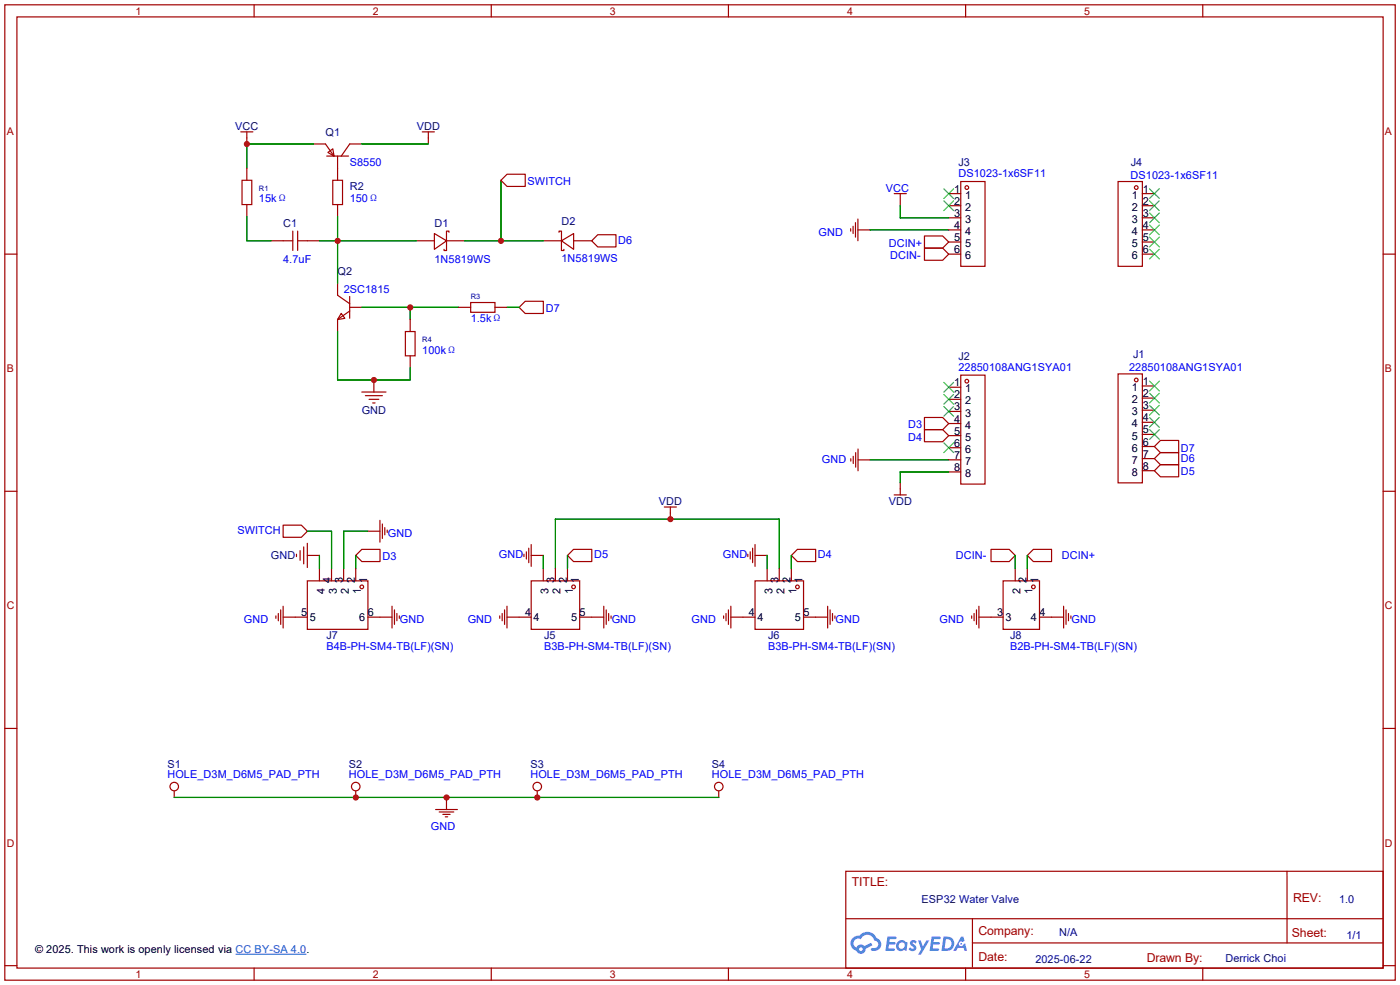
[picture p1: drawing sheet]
<svg xmlns="http://www.w3.org/2000/svg" width="294mm" height="207mm" viewBox="0 0 294 207" stroke-linecap="round" stroke-linejoin="round" font-family="sans-serif">
<g fill="none" stroke="#a10000" stroke-width=".25">
<path d="M1 1h291.9v204.7h-291.9zM3.6 3.6h286.7v199.6h-286.7zM53.3 1v2.6M103.1 1v2.6M152.9 1v2.6M202.7 1v2.6M252.5 1v2.6M1 53.3h2.6M290.3 53.3h2.6M1 103.1h2.6M290.3 103.1h2.6M1 152.9h2.6"/>
<path d="M290.3 152.9h2.6M177.5 182.9h112.8v20.3h-112.8zM177.6 192.8h112.6M204.1 197.9h86.1M204.1 192.8v10.2M270.2 182.9v15M1 202.7h2.6M53.3 203.2v2.5M103.1 203.2v2.5M152.9 203.2v2.5M202.7 203.2v2.5M252.5 203.2v2.5"/>
<path d="M290.3 202.7h2.6"/>
</g>
<g fill="#5487ff">
<path d="M191.2 197.5l.5-.2 .4 .1 .3 .3-.2 .4a.33 .33 0 0 0-.3-.3 .33 .33 0 0 0-.4 .1l.1 .1a.87 .87 0 0 1 .7 .7 .87 .87 0 0 1-.3 .8 1.04 1.04 0 0 1-1.3-.3l.3-.4 .6 .3 .2-.1v-.1a.89 .89 0 0 1-.6-1.4z" fill-rule="evenodd"/>
<path d="M192.7 197.4h.6l.4 1.3 .8-1.3h.6l-1.8 3h-.6l.7-1.1z" fill-rule="evenodd"/>
<path d="M186.3 196.6h1.6l.3 .1-.1 .4h-1.3l-.1 .6h1.1l.2 .3-.3 .3h-1.1l-.1 .8h1.2l.1 .2-.1 .3h-1.8z" fill-rule="evenodd"/>
<path d="M195.6 196.6h1.6l.3 .1-.1 .4h-1.3l-.1 .6h1.1l.2 .3-.3 .3h-1.1l-.1 .8h1.2l.1 .2-.1 .2-1.9 .1z" fill-rule="evenodd"/>
<path d="M198 196.6l-.4 3h1a1.52 1.52 0 0 0 1.7-1.5 1.52 1.52 0 0 0-1.8-1.5zM198.6 197.1a1.03 1.03 0 0 1 1.1 1.2 1.03 1.03 0 0 1-1.4 .8z" fill-rule="evenodd"/>
<path d="M201.7 196.6h.5l.3 .9-.5 .2a.5 .5 0 0 0-.7 .2 .5 .5 0 0 0 .3 .7 .5 .5 0 0 0 .6-.4l.4-.2 .4 1.6h-.6l-.1-.6h-1.2l-.4 .6h-.6z" fill-rule="evenodd"/>
<path d="M201.6 198h.3v.2h-.3z" fill-rule="evenodd"/>
<path d="M188.4 197.8a1.1 1.1 0 0 0-.1 1.5 1.1 1.1 0 0 0 1.5 .1l.5 .2 .2-1.7-.4-.2a1.04 1.04 0 0 0-1.7 .1zM188.6 198.5a.67 .67 0 0 1 1.3 0 .67 .67 0 0 1-1.3 0z" fill-rule="evenodd"/>
<path d="M179 196.9a1.58 1.58 0 0 0 .8 2.7 1.02 1.02 0 0 0 1.1 .6 1.02 1.02 0 0 0 .8-1.1l1.4-.7-.3-.5-1.3 .7a1.03 1.03 0 0 0-1.7 .3 .99 .99 0 0 1-.5-1.4 .99 .99 0 0 1 1.4-.3 1.49 1.49 0 0 1 1.5-1 1.49 1.49 0 0 1 1.3 1.2 .82 .82 0 0 1 .8 1.1 .82 .82 0 0 1-1.2 .5l-.3 .1v.3a1.4 1.4 0 0 0 2-.6 1.4 1.4 0 0 0-.8-1.9 2.18 2.18 0 0 0-3.7-.5l-.8 .1zM180.3 199.2a.4 .4 0 0 1 .8 0 .4 .4 0 0 1-.8 0z" fill-rule="evenodd"/>
</g>
<g fill="none" stroke="#a10000" stroke-width=".25">
<path d="M50.5 27.7h2.6M50.8 37.8h2v5.1h-2zM51.8 27.7v2.5M51.8 35.3v2.5M65.8 30.2h2.5l1.8 2.6M68.6 32.8h4.6M68.8 32l1.1-.8 .2 1.6zM69.8 37.8h2.1v5.1h-2.1zM70.9 32.8v5M75.9 30.2h-2.5l-1.8 2.6M88.6 27.7h2.6M89.9 27.7v2.5"/>
<path d="M105.1 37.9l1.3-1.3h3.9v2.5h-3.9zM201.7 38.1h5.1v17.8h-5.1zM234.7 38.1h5.1v17.8h-5.1zM51.8 42.9v2.6M56.9 50.5h4.6M61.5 48.5v4.1M62.5 50.5h4.6M62.5 48.5v4.1M70.9 42.9v2.6M70.9 59.4v2.6l2.5 1.8M87.4 50.5h3.8M91.2 49l2.5 1.5-2.5 1.8z"/>
<path d="M93.7 50.5h3.8M93.7 50.5v2.1h-.5v-.3M94.2 48.8v-.3h-.5v2.1M114 50.5h3.8M117.3 48.8v-.3h.6v2.1M117.8 50.5l2.6-1.5v3.3zM117.8 50.5v2.1h.6v-.3M120.4 50.5h3.8M125.5 49.3h3.8v2.5h-3.8l-1.3-1.2zM178.6 48v.5M179.1 47.5v1.5M179.6 46.7v3.1"/>
<path d="M180.1 46v4.5M180.1 48.3h2.5M187.7 40.6h2.5M189 40.6v2.6M194 49.5h3.9l1.2 1.3-1.2 1.3h-3.9zM194 52.1h3.9l1.2 1.3-1.2 1.2h-3.9zM199.1 40.6h2.6M199.1 48.3h2.6M199.1 43.2h2.6M199.1 45.7h2.6M199.1 50.8h2.6M199.1 53.3h2.6"/>
<path d="M239.8 40.6h2.5M239.8 48.3h2.5M239.8 43.2h2.5M239.8 45.7h2.5M239.8 50.8h2.5M239.8 53.3h2.5M71.6 65.8l.8 1-1.5 .3zM73.4 64.5h2.5M73.4 62.2v4.6M73.4 65.3l-2.5 1.8v2.5M78.5 79.8v2.5M85.1 69.6h2v5.1h-2z"/>
<path d="M86.1 67.1v2.5M86.1 74.7v2.5M96.3 64.5h2.5M98.8 63.5h5.1v2.1h-5.1zM103.9 64.5h2.5M110.2 63.2h3.8v2.6h-3.8l-1.2-1.3zM201.7 78.7h5.1v22.9h-5.1zM234.7 78.5h5.1v22.9h-5.1zM75.9 82.3h5.1M76.7 83.1h3.6M77.5 83.8h2M78.2 84.6h.5"/>
<path d="M178.6 96.3v.5M179.1 95.8v1.5M179.6 95v3.1M180.1 96.5h2.5M180.1 94.3v4.5M194 90.2h3.9l1.2 1.2-1.2 1.3h-3.9zM194 87.6h3.9l1.2 1.3-1.2 1.3h-3.9zM199.1 96.5h2.6M199.1 81.3h2.6M199.1 83.8h2.6M199.1 86.4h2.6M199.1 88.9h2.6"/>
<path d="M199.1 91.4h2.6M199.1 94h2.6M199.1 99.1h2.6M239.8 81h2.5M239.8 83.6h2.5M239.8 86.1h2.5M239.8 88.6h2.5M239.8 91.2h2.5M239.8 93.7h2.5M239.8 96.3h2.5M239.8 98.8h2.5M242.3 96.3l1.3-1.3h3.8v2.5h-3.8z"/>
<path d="M243.6 97.5h3.8v2.6h-3.8l-1.3-1.3zM243.6 92.5h3.8v2.5h-3.8l-1.3-1.3zM59.4 110.2h3.9l1.2 1.3-1.2 1.3h-3.9zM62.2 116.3v.5M63 115.6v2M63.8 114.8v3.6M64.5 116.6h2.6M64.5 114v5.1M67.1 119.4v2.5M69.6 119.4v2.5M72.1 119.4v2.5M74.7 116.6l1.2-1.3h3.9v2.6h-3.9z"/>
<path d="M74.7 119.4v2.5M77.2 111.5h2.6M79.8 109.2v4.6M80.3 110v3M80.8 110.7v1.6M81.3 111.3v.5M110 116.3v.5M110.5 115.8v1.5M111 115.1v3M111.5 116.6h2.5M111.5 114.3v4.6M114 119.4v2.5"/>
<path d="M116.6 119.4v2.5M119.1 119.4v2.5M120.4 115.3h3.8v2.6h-3.8l-1.3-1.3zM139.4 106.4h2.6M140.7 106.4v2.6M157 116.3v.5M157.5 115.8v1.5M158 115.1v3M158.5 116.6h2.5M158.5 114.3v4.6M161 119.4v2.5M163.6 119.4v2.5"/>
<path d="M166.1 119.4v2.5M167.4 115.3h3.8v2.6h-3.8l-1.3-1.3zM187.7 103.9h2.5M189 101.3v2.6M208 115.3h3.8l1.3 1.3-1.3 1.3h-3.8zM213.1 119.4v2.5M215.6 119.4v2.5M216.9 115.3h3.8v2.6h-3.8l-1.3-1.3zM57.9 129.3v.5M58.4 128.8v1.5M58.9 128v3.1M59.4 129.5h5.1"/>
<path d="M59.4 127.3v4.5M64.5 121.9h12.7v10.2h-12.7zM77.2 129.5h5.1M82.3 127.3v4.5M82.8 128v3.1M83.3 128.8v1.5M83.8 129.3v.5M104.9 129.3v.5M105.4 128.8v1.5M105.9 128v3.1M106.4 129.5h5.1M106.4 127.3v4.5"/>
<path d="M111.5 121.9h10.2v10.2h-10.2zM121.7 129.5h5M126.7 127.3v4.5M127.3 128v3.1M127.8 128.8v1.5M128.3 129.3v.5M151.9 129.3v.5M152.4 128.8v1.5M152.9 128v3.1M153.4 129.5h5.1M153.4 127.3v4.5M158.5 121.9h10.2v10.2h-10.2z"/>
<path d="M168.6 129.5h5.1M173.7 127.3v4.5M174.2 128v3.1M174.7 128.8v1.5M175.3 129.3v.5M204 129.3v.5M204.5 128.8v1.5M205 128v3.1M205.5 129.5h5.1M205.5 127.3v4.5M210.6 121.9h7.6v10.2h-7.6zM218.2 129.5h5.1"/>
<path d="M223.3 127.3v4.5M223.8 128v3.1M224.3 128.8v1.5M224.8 129.3v.5M36.6 166.1v1.3M74.7 166.1v1.3M91.4 169.9h4.6M92.2 170.4h3M93 170.9h1.5M93.5 171.5h.5M93.7 167.4v2.5M112.8 166.1v1.3"/>
<path d="M150.9 166.1v1.3"/>
<circle cx="202.9" cy="39.4" r=".39"/>
<circle cx="238.5" cy="39.4" r=".39"/>
<circle cx="238.5" cy="79.8" r=".38"/>
<circle cx="202.9" cy="80" r=".39"/>
<circle cx="75.9" cy="123.2" r=".39"/>
<circle cx="120.4" cy="123.2" r=".39"/>
<circle cx="167.4" cy="123.2" r=".39"/>
<circle cx="216.9" cy="123.2" r=".39"/>
<circle cx="36.6" cy="165.1" r=".89"/>
<circle cx="74.7" cy="165.1" r=".89"/>
<circle cx="112.8" cy="165.1" r=".89"/>
<circle cx="150.9" cy="165.1" r=".89"/>
</g>
<g fill="none" stroke="#008700" stroke-width=".25">
<path d="M65.8 30.2h-14v5.1M75.9 30.2h14M105.1 37.8v12.7M51.8 45.5v5h5.1M67.1 50.5h20.3M70.9 45.5v13.9M97.5 50.5h16.5M182.6 48.3h16.5M189 43.2v2.5h10.1M70.9 69.6v10.2h15.2v-2.6M75.9 64.5h20.4M86.1 64.5v2.6"/>
<path d="M106.4 64.5h2.6M182.6 96.5h16.5M199.1 99.1h-10.1v2.2M64.5 111.5h5.1v7.9M67.1 116.6v2.8M74.7 116.6v2.8M77.2 111.5h-5.1v7.9M114 116.6v2.8M116.6 119.4v-10.4h47v10.4M119.1 116.6v2.8M161 116.6v2.8M166.1 116.6v2.8"/>
<path d="M213.1 116.6v2.8M215.6 116.6v2.8M36.6 167.4h114.3"/>
</g>
<g fill="none" stroke="#3c3" stroke-width=".25">
<path d="M198.1 39.6l2.1 2.1M200.2 39.6l-2.1 2.1M241.3 39.6l2 2.1M243.3 39.6l-2 2.1M198.1 42.2l2.1 2M200.2 42.2l-2.1 2M241.3 42.2l2 2M241.3 44.7l2 2M241.3 47.2l2 2.1M241.3 49.8l2 2M241.3 52.3l2 2.1M243.3 42.2l-2 2"/>
<path d="M243.3 44.7l-2 2M243.3 47.2l-2 2.1M243.3 49.8l-2 2M243.3 52.3l-2 2.1M198.1 80.3l2.1 2M198.1 82.8l2.1 2M198.1 85.3l2.1 2.1M198.1 93l2.1 2M200.2 80.3l-2.1 2M200.2 82.8l-2.1 2M200.2 85.3l-2.1 2.1M200.2 93l-2.1 2"/>
<path d="M241.3 80l2 2.1M241.3 82.6l2 2M241.3 85.1l2 2M241.3 87.6l2 2.1M241.3 90.2l2 2M243.3 80l-2 2.1M243.3 82.6l-2 2M243.3 85.1l-2 2M243.3 87.6l-2 2.1M243.3 90.2l-2 2"/>
</g>
<g fill="#c00">
<circle cx="140.7" cy="109" r=".64"/>
<circle cx="74.7" cy="167.4" r=".65"/>
<circle cx="93.7" cy="167.4" r=".65"/>
<circle cx="112.8" cy="167.4" r=".65"/>
<circle cx="86.1" cy="64.5" r=".65"/>
<circle cx="51.8" cy="30.2" r=".64"/>
<circle cx="105.2" cy="50.6" r=".64"/>
<circle cx="78.5" cy="79.8" r=".65"/>
<circle cx="70.9" cy="50.6" r=".65"/>
</g>
<path d="M49.5 200.3h14.8" fill="none" stroke="#06c" stroke-width=".21"/>
<g font-size="2.6" fill="#a00000">
<text x="178.8" y="186">TITLE:</text>
<text x="271.4" y="189.4">REV:</text>
<text x="205.4" y="196.3">Company:</text>
<text x="271.2" y="196.7">Sheet:</text>
<text x="205.4" y="201.8">Date:</text>
<text x="240.7" y="201.9">Drawn By:</text>
</g>
<g font-size="2.3" fill="#000080">
<text x="49.4" y="27.3">VCC</text>
<text x="68.3" y="28.5">Q1</text>
<text x="87.5" y="27.3">VDD</text>
<text x="201.2" y="34.9">J3</text>
<text x="237.3" y="34.9">J4</text>
<text x="73.4" y="40">R2</text>
<text x="59.4" y="47.6">C1</text>
<text x="91.2" y="47.6">D1</text>
<text x="117.9" y="47.3">D2</text>
<text x="70.9" y="57.7">Q2</text>
<text x="201.2" y="75.5">J2</text>
<text x="237.8" y="75.2">J1</text>
<text x="75.9" y="86.9">GND</text>
<text x="138.3" y="106">VDD</text>
<text x="186.5" y="106">VDD</text>
<text x="56.9" y="117.4">GND</text>
<text x="68.5" y="134.2">J7</text>
<text x="114.2" y="134.2">J5</text>
<text x="161.2" y="134.2">J6</text>
<text x="212" y="134.2">J8</text>
<text x="35.1" y="161.1">S1</text>
<text x="73.2" y="161.1">S2</text>
<text x="111.3" y="161.1">S3</text>
<text x="149.4" y="161.1">S4</text>
<text x="193.4" y="189.4">ESP32 Water Valve</text>
<text x="281.1" y="189.6">1.0</text>
<text x="222.3" y="196.5">N/A</text>
<text x="282.6" y="197">1/1</text>
<text x="217.3" y="202.1">2025-06-22</text>
<text x="257.2" y="202">Derrick Choi</text>
</g>
<g font-size="2.3" fill="#00f">
<text x="73.4" y="34.9">S8550</text>
<text x="110.7" y="38.8">SWITCH</text>
<text x="185.9" y="40.3">VCC</text>
<text x="201.2" y="37.2">DS1023-1x6SF11</text>
<text x="237.3" y="37.6">DS1023-1x6SF11</text>
<text x="54.4" y="42.5">15kΩ</text>
<text x="73.4" y="42.5">150Ω</text>
<text x="129.8" y="51.2">D6</text>
<text x="171.8" y="49.5">GND</text>
<text x="186.6" y="51.8">DCIN+</text>
<text x="59.4" y="55.2">4.7uF</text>
<text x="91.2" y="55.2">1N5819WS</text>
<text x="117.9" y="54.9">1N5819WS</text>
<text x="186.9" y="54.4">DCIN-</text>
<text x="72.1" y="61.5">2SC1815</text>
<text x="114.6" y="65.5">D7</text>
<text x="98.8" y="67.6">1.5kΩ</text>
<text x="88.6" y="74.2">100kΩ</text>
<text x="201.2" y="77.8">22850108ANG1SYA01</text>
<text x="237" y="78">22850108ANG1SYA01</text>
<text x="190.6" y="89.9">D3</text>
<text x="190.6" y="92.5">D4</text>
<text x="247.9" y="94.8">D7</text>
<text x="172.5" y="97.1">GND</text>
<text x="247.9" y="99.8">D5</text>
<text x="247.9" y="96.9">D6</text>
<text x="49.8" y="112.2">SWITCH</text>
<text x="81.4" y="112.7">GND</text>
<text x="80.3" y="117.6">D3</text>
<text x="104.7" y="117.1">GND</text>
<text x="124.7" y="117.2">D5</text>
<text x="151.7" y="117.1">GND</text>
<text x="171.7" y="117.2">D4</text>
<text x="200.6" y="117.3">DCIN-</text>
<text x="222.9" y="117.3">DCIN+</text>
<text x="51.2" y="130.8">GND</text>
<text x="84" y="130.8">GND</text>
<text x="98.2" y="130.8">GND</text>
<text x="128.4" y="130.8">GND</text>
<text x="145.2" y="130.8">GND</text>
<text x="175.4" y="130.8">GND</text>
<text x="197.2" y="130.8">GND</text>
<text x="224.9" y="130.8">GND</text>
<text x="68.5" y="136.5">B4B-PH-SM4-TB(LF)(SN)</text>
<text x="114.2" y="136.5">B3B-PH-SM4-TB(LF)(SN)</text>
<text x="161.2" y="136.5">B3B-PH-SM4-TB(LF)(SN)</text>
<text x="212" y="136.5">B2B-PH-SM4-TB(LF)(SN)</text>
<text x="35.1" y="163.4">HOLE_D3M_D6M5_PAD_PTH</text>
<text x="73.2" y="163.4">HOLE_D3M_D6M5_PAD_PTH</text>
<text x="111.3" y="163.4">HOLE_D3M_D6M5_PAD_PTH</text>
<text x="149.4" y="163.4">HOLE_D3M_D6M5_PAD_PTH</text>
<text x="90.4" y="174.2">GND</text>
</g>
<g font-size="2.3">
<text x="200.3" y="40.4">1</text>
<text x="202.6" y="41.7">1</text>
<text x="237.5" y="41.7">1</text>
<text x="239.9" y="40.4">1</text>
<text x="200.3" y="43">2</text>
<text x="200.3" y="45.5">3</text>
<text x="202.6" y="44.3">2</text>
<text x="202.6" y="46.8">3</text>
<text x="237.5" y="44.3">2</text>
<text x="237.5" y="46.8">3</text>
<text x="239.9" y="43">2</text>
<text x="239.9" y="45.5">3</text>
<text x="200.3" y="48.1">4</text>
<text x="200.3" y="50.6">5</text>
<text x="200.3" y="53.1">6</text>
<text x="202.6" y="49.3">4</text>
<text x="202.6" y="51.9">5</text>
<text x="237.5" y="49.3">4</text>
<text x="237.5" y="51.9">5</text>
<text x="239.9" y="48.1">4</text>
<text x="239.9" y="50.6">5</text>
<text x="239.9" y="53.1">6</text>
<text x="202.6" y="54.4">6</text>
<text x="237.5" y="54.4">6</text>
<text x="200.3" y="81.1">1</text>
<text x="200.3" y="83.6">2</text>
<text x="202.6" y="82.4">1</text>
<text x="237.5" y="82.1">1</text>
<text x="239.9" y="80.8">1</text>
<text x="239.9" y="83.4">2</text>
<text x="200.3" y="86.2">3</text>
<text x="200.3" y="88.7">4</text>
<text x="202.6" y="84.9">2</text>
<text x="202.6" y="87.4">3</text>
<text x="202.6" y="90">4</text>
<text x="237.5" y="84.6">2</text>
<text x="237.5" y="87.2">3</text>
<text x="237.5" y="89.7">4</text>
<text x="239.9" y="85.9">3</text>
<text x="239.9" y="88.5">4</text>
<text x="200.3" y="91.2">5</text>
<text x="200.3" y="93.8">6</text>
<text x="202.6" y="92.5">5</text>
<text x="202.6" y="95.1">6</text>
<text x="237.5" y="92.3">5</text>
<text x="237.5" y="94.8">6</text>
<text x="239.9" y="91">5</text>
<text x="239.9" y="93.5">6</text>
<text x="200.3" y="96.3">7</text>
<text x="200.3" y="98.9">8</text>
<text x="202.6" y="97.6">7</text>
<text x="202.6" y="100.1">8</text>
<text x="237.5" y="97.3">7</text>
<text x="237.5" y="99.9">8</text>
<text x="239.9" y="96.1">7</text>
<text x="239.9" y="98.6">8</text>
<text x="68.1" y="124.6" transform="rotate(-90 68.1 124.6)">4</text>
<text x="69.4" y="122.3" transform="rotate(-90 69.4 122.3)">4</text>
<text x="70.7" y="124.6" transform="rotate(-90 70.7 124.6)">3</text>
<text x="72" y="122.3" transform="rotate(-90 72 122.3)">3</text>
<text x="73.2" y="124.6" transform="rotate(-90 73.2 124.6)">2</text>
<text x="74.5" y="122.3" transform="rotate(-90 74.5 122.3)">2</text>
<text x="75.8" y="124.6" transform="rotate(-90 75.8 124.6)">1</text>
<text x="77" y="122.3" transform="rotate(-90 77 122.3)">1</text>
<text x="115.1" y="124.6" transform="rotate(-90 115.1 124.6)">3</text>
<text x="116.4" y="122.3" transform="rotate(-90 116.4 122.3)">3</text>
<text x="117.7" y="124.6" transform="rotate(-90 117.7 124.6)">2</text>
<text x="118.9" y="122.3" transform="rotate(-90 118.9 122.3)">2</text>
<text x="120.2" y="124.6" transform="rotate(-90 120.2 124.6)">1</text>
<text x="121.5" y="122.3" transform="rotate(-90 121.5 122.3)">1</text>
<text x="162.1" y="124.6" transform="rotate(-90 162.1 124.6)">3</text>
<text x="163.4" y="122.3" transform="rotate(-90 163.4 122.3)">3</text>
<text x="164.7" y="124.6" transform="rotate(-90 164.7 124.6)">2</text>
<text x="165.9" y="122.3" transform="rotate(-90 165.9 122.3)">2</text>
<text x="167.2" y="124.6" transform="rotate(-90 167.2 124.6)">1</text>
<text x="168.5" y="122.3" transform="rotate(-90 168.5 122.3)">1</text>
<text x="214.2" y="124.6" transform="rotate(-90 214.2 124.6)">2</text>
<text x="215.5" y="122.3" transform="rotate(-90 215.5 122.3)">2</text>
<text x="216.7" y="124.6" transform="rotate(-90 216.7 124.6)">1</text>
<text x="218" y="122.3" transform="rotate(-90 218 122.3)">1</text>
<text x="63.2" y="129.3">5</text>
<text x="65" y="130.4">5</text>
<text x="75.4" y="130.4">6</text>
<text x="77.2" y="129.3">6</text>
<text x="110.2" y="129.3">4</text>
<text x="112" y="130.4">4</text>
<text x="119.9" y="130.4">5</text>
<text x="121.7" y="129.3">5</text>
<text x="157.2" y="129.3">4</text>
<text x="159" y="130.4">4</text>
<text x="166.9" y="130.4">5</text>
<text x="168.7" y="129.3">5</text>
<text x="209.3" y="129.3">3</text>
<text x="211.1" y="130.4">3</text>
<text x="216.4" y="130.4">4</text>
<text x="218.2" y="129.3">4</text>
<text x="7.4" y="200">© 2025. This work is openly licensed via CC BY-SA 4.0.</text>
</g>
<g font-size="2.2" fill="#a00000">
<text x="28.5" y="3.1">1</text>
<text x="78.2" y="3.1">2</text>
<text x="128" y="3.1">3</text>
<text x="177.8" y="3.1">4</text>
<text x="227.6" y="3.1">5</text>
<text x="1.4" y="28.3">A</text>
<text x="290.7" y="28.3">A</text>
<text x="1.4" y="78.1">B</text>
<text x="290.7" y="78.1">B</text>
<text x="1.4" y="127.9">C</text>
<text x="290.7" y="127.9">C</text>
<text x="1.4" y="177.7">D</text>
<text x="290.7" y="177.7">D</text>
<text x="28.5" y="205.3">1</text>
<text x="78.2" y="205.3">2</text>
<text x="128" y="205.3">3</text>
<text x="177.8" y="205.3">4</text>
<text x="227.6" y="205.3">5</text>
</g>
<g font-size="1.6" fill="#000080">
<text x="54.4" y="40.1">R1</text>
<text x="98.8" y="62.7">R3</text>
<text x="88.6" y="71.8">R4</text>
</g>
</svg>
